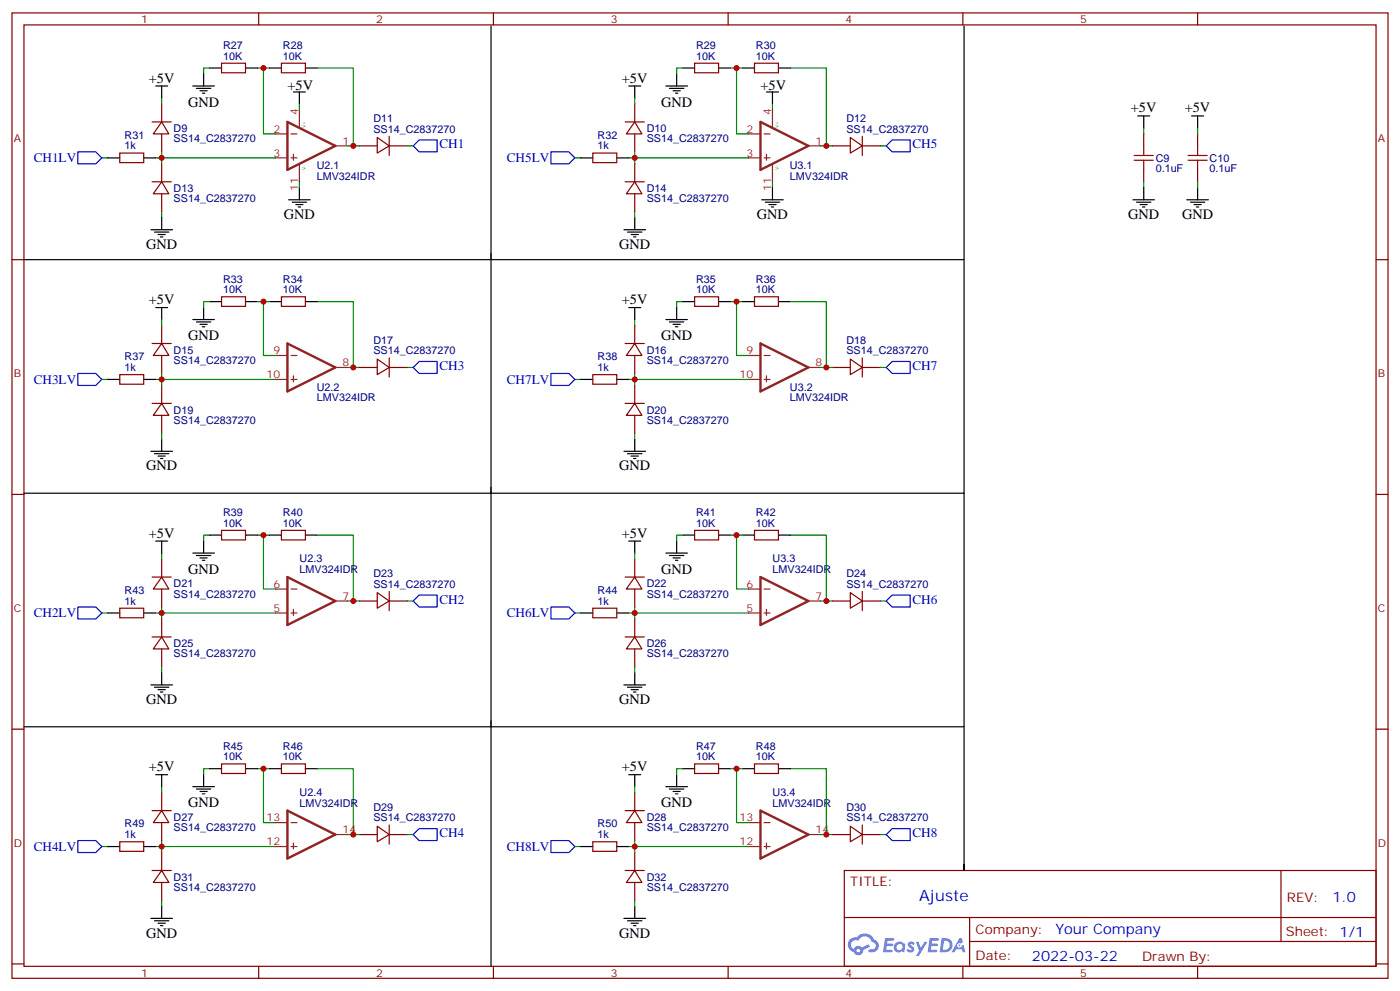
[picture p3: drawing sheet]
<svg xmlns="http://www.w3.org/2000/svg" width="412mm" height="292mm" viewBox="0 0 412 292" stroke-linecap="round" stroke-linejoin="round" font-family="sans-serif">
<g fill="none" stroke="#870000" stroke-width=".35">
<path d="M3.5 3.8h405.4v284.3h-405.4zM7.1 7.3h398.2v277.3h-398.2zM76.2 3.8v3.5M145.3 3.8v3.5M214.5 3.8v3.5M283.6 3.8v3.5M352.8 3.8v3.5M3.5 76.5h3.6M405.3 76.5h3.6M3.5 145.6h3.6M405.3 145.6h3.6M3.5 214.8h3.6"/>
<path d="M405.3 214.8h3.6M248.7 256.4h156.6v28.2h-156.6zM377.3 256.4v20.9M248.7 270.2h156.5M285.6 277.3h119.6M285.6 270.2v14.2M3.5 283.9h3.6M76.2 284.6v3.5M145.3 284.6v3.5M214.5 284.6v3.5M283.6 284.6v3.5M352.8 284.6v3.5"/>
<path d="M405.3 283.9h3.6"/>
</g>
<g fill="#5487ff">
<path d="M267.7 277.6a1.22 1.22 0 0 1 1.7 .2l-.4 .6a.47 .47 0 0 0-.3-.4 .47 .47 0 0 0-.5 .2l.1 .2a1.14 1.14 0 0 1 .8 1.8 1.14 1.14 0 0 1-1.9 0l-.2-.2 .5-.6 .7 .5a.29 .29 0 0 0 .3-.3 .29 .29 0 0 0-.2-.3 1.04 1.04 0 0 1-.6-1.7z"/>
<path d="M260.7 276.3h2.4l.3 .2-.2 .5-1.8 .1-.1 .8h1.5l.3 .4-.3 .4h-1.6l-.2 1.1h1.7l.2 .3-.2 .3-2.6 .1z"/>
<path d="M273.8 276.3h2.4l.3 .2-.1 .5-1.8 .1-.2 .8h1.6l.3 .4-.4 .4h-1.6l-.1 1.1h1.7l.2 .3-.2 .3-2.6 .1z"/>
<path d="M282.6 276.3h.7l.3 1.3-.6 .3a.69 .69 0 0 0-1 .3 .69 .69 0 0 0 .4 .9 .69 .69 0 0 0 .9-.6l.5-.2 .6 2.2h-.8l-.2-.9h-1.8l-.5 .9h-.8z"/>
<path d="M269.8 277.4h.8l.6 1.8 1.1-1.8h.9l-2.6 4.2h-.8l.9-1.5z"/>
<path d="M277.4 276.3l-.6 4.2h1.3a2.11 2.11 0 0 0 2.5-2.1 2.11 2.11 0 0 0-2.5-2.1zM278.1 277.1a1.39 1.39 0 0 1 1.7 1.4 1.39 1.39 0 0 1-1.8 1.3h-.3z"/>
<path d="M263.7 277.9a1.54 1.54 0 0 0-.1 2.2 1.54 1.54 0 0 0 2.2 .1l.6 .3 .3-2.3-.2-.3h-.4a1.49 1.49 0 0 0-2.4 0zM264 278.9a.94 .94 0 0 1 1.8 0 .94 .94 0 0 1-1.8 0z"/>
<path d="M250.4 276.7a2.18 2.18 0 0 0 1.1 3.7 1.44 1.44 0 0 0 1.6 .9 1.44 1.44 0 0 0 1.2-1.4l2-1.1-.5-.7-1.9 1a1.47 1.47 0 0 0-2.4 .4 1.39 1.39 0 0 1-.7-1.9 1.39 1.39 0 0 1 2-.5 2.12 2.12 0 0 1 2.2-1.3 2.12 2.12 0 0 1 1.9 1.7 1.14 1.14 0 0 1 1.1 1.4 1.14 1.14 0 0 1-1.7 .7 .43 .43 0 0 0-.5 .4 .43 .43 0 0 0 .4 .5 1.98 1.98 0 0 0 2.5-1.2 1.98 1.98 0 0 0-1.2-2.6 3.1 3.1 0 0 0-5.3-.6l-.9 .1zM252.3 280a.55 .55 0 0 1 1.1 0 .55 .55 0 0 1-1.1 0z"/>
<circle cx="282.6" cy="278.4" r=".26"/>
</g>
<g fill="none" stroke="#008700" stroke-width=".35">
<path d="M47.6 28.9v1.7M61.7 20h-1.7v1.8M75.8 20h3.6M77.6 20v19.4h3.5M88.2 30.6v1.8M93.5 20h10.6v23h-1.8M187 28.9v1.7M201.1 20h-1.8v1.8M215.2 20h3.5M217 20v19.4h3.5M227.5 30.6v1.8M232.8 20h10.6v23h-1.7"/>
<path d="M336.9 37.7v1.7M352.8 37.7v1.7M30 46.5h1.7M45.9 46.5h35.2M47.6 44.7v3.6M88.2 53.6v1.7M104.1 43h1.7M119.9 43h1.8M169.3 46.5h1.8M185.2 46.5h35.3M187 44.7v3.6M227.5 53.6v1.7"/>
<path d="M243.4 43h1.8M259.3 43h1.8M336.9 53.6v1.7M352.8 53.6v1.7M47.6 62.4v1.7M187 62.4v1.7M47.6 94.1v1.8M61.7 88.8h-1.7v1.8M75.8 88.8h3.6M77.6 88.8v15.9h3.5M93.5 88.8h10.6v19.4h-1.8M187 94.1v1.8"/>
<path d="M201.1 88.8h-1.8v1.8M215.2 88.8h3.5M217 88.8v15.9h3.5M232.8 88.8h10.6v19.4h-1.7M30 111.8h1.7M45.9 111.8h35.2M47.6 110v3.5M104.1 108.2h1.7M119.9 108.2h1.8M169.3 111.8h1.8M185.2 111.8h35.3M187 110v3.5"/>
<path d="M243.4 108.2h1.8M259.3 108.2h1.8M47.6 127.6v1.8M187 127.6v1.8M61.7 157.6h-1.7v1.8M75.8 157.6h3.6M77.6 157.6v15.9h3.5M93.5 157.6h10.6v19.4h-1.8M201.1 157.6h-1.8v1.8M215.2 157.6h3.5M217 157.6v15.9h3.5M232.8 157.6h10.6v19.4h-1.7"/>
<path d="M47.6 162.9v1.8M47.6 178.8v3.5M104.1 177h1.7M119.9 177h1.8M187 162.9v1.8M187 178.8v3.5M243.4 177h1.8M259.3 177h1.8M30 180.6h1.7M45.9 180.6h35.2M47.6 196.4v1.8M169.3 180.6h1.8"/>
<path d="M185.2 180.6h35.3M187 196.4v1.8M47.6 231.7v1.8M61.7 226.4h-1.7v1.8M75.8 226.4h3.6M77.6 226.4v15.9h3.5M93.5 226.4h10.6v19.4h-1.8M187 231.7v1.8M201.1 226.4h-1.8v1.8M215.2 226.4h3.5M217 226.4v15.9h3.5M232.8 226.4h10.6v19.4h-1.7"/>
<path d="M30 249.3h1.7M45.9 249.3h35.2M47.6 247.6v3.5M104.1 245.8h1.7M119.9 245.8h1.8M169.3 249.3h1.8M185.2 249.3h35.3M187 247.6v3.5M243.4 245.8h1.8M259.3 245.8h1.8M47.6 265.2v1.8M187 265.2v1.8"/>
</g>
<g fill="none" stroke="#000" stroke-width=".35">
<path d="M144.6 7.7v68.8h-137.5M284 7.7v68.8h-139.4v-1.8M45.9 25.3h3.5M47.6 25.3v3.6M56.8 25.3h6.3M57.9 26h4.2M58.9 26.7h2.1M59.6 27.4h.7M60 21.8v3.5M61.7 20h3.6M72.3 20h3.5M79.4 20h3.5"/>
<path d="M86.4 27.1h3.6M88.2 27.1v3.5M90 20h3.5M185.2 25.3h3.5M187 25.3v3.6M196.1 25.3h6.4M197.2 26h4.2M198.3 26.7h2.1M199 27.4h.7M199.3 21.8v3.5M201.1 20h3.5M211.7 20h3.5"/>
<path d="M218.7 20h3.5M225.8 27.1h3.5M227.5 27.1v3.5M229.3 20h3.5M335.1 34.1h3.6M336.9 34.1v3.6M351 34.1h3.5M352.8 34.1v3.6M31.7 46.5h3.6M42.3 46.5h3.6M85 58.8h6.4M86.1 59.5h4.2"/>
<path d="M88.2 55.3v3.5M171.1 46.5h3.5M181.7 46.5h3.5M224.4 58.8h6.3M225.4 59.5h4.3M227.5 55.3v3.5M333.7 58.8h6.4M334.8 59.5h4.2M336.9 55.3v3.5M349.6 58.8h6.4M350.7 59.5h4.2M352.8 55.3v3.5"/>
<path d="M44.4 67.7h6.4M45.5 68.4h4.2M46.6 69.1h2.1M47.3 69.8h.7M47.6 64.1v3.6M87.1 60.3h2.2M87.8 61h.7M144.6 76.5v68.8h-137.5M183.8 67.7h6.3M184.9 68.4h4.2M185.9 69.1h2.1M186.6 69.8h.7"/>
<path d="M187 64.1v3.6M226.5 60.3h2.1M227.2 61h.7M284 76.5v68.8h-139.4v-1.8M335.8 60.3h2.2M336.5 61h.8M351.7 60.3h2.1M352.4 61h.7M45.9 90.6h3.5M47.6 90.6v3.5M56.8 94.1h6.3M57.9 94.8h4.2"/>
<path d="M58.9 95.5h2.1M59.6 96.2h.7M60 90.6v3.5M61.7 88.8h3.6M72.3 88.8h3.5M79.4 88.8h3.5M90 88.8h3.5M185.2 90.6h3.5M187 90.6v3.5M196.1 94.1h6.4M197.2 94.8h4.2M198.3 95.5h2.1"/>
<path d="M199 96.2h.7M199.3 90.6v3.5M201.1 88.8h3.5M211.7 88.8h3.5M218.7 88.8h3.5M229.3 88.8h3.5M31.7 111.8h3.6M42.3 111.8h3.6M171.1 111.8h3.5M181.7 111.8h3.5M44.4 132.9h6.4M45.5 133.6h4.2"/>
<path d="M46.6 134.3h2.1M47.3 135h.7M47.6 129.4v3.5M183.8 132.9h6.3M184.9 133.6h4.2M185.9 134.3h2.1M186.6 135h.7M187 129.4v3.5M45.9 159.4h3.5M47.6 159.4v3.5M60 159.4v3.5M61.7 157.6h3.6"/>
<path d="M72.3 157.6h3.5M79.4 157.6h3.5M90 157.6h3.5M144.6 145.3v68.8h-137.5M185.2 159.4h3.5M187 159.4v3.5M199.3 159.4v3.5M201.1 157.6h3.5M211.7 157.6h3.5M218.7 157.6h3.5M229.3 157.6h3.5M284 145.3v68.8h-139.4v-1.8"/>
<path d="M56.8 162.9h6.3M57.9 163.6h4.2M58.9 164.3h2.1M59.6 165h.7M196.1 162.9h6.4M197.2 163.6h4.2M198.3 164.3h2.1M199 165h.7M31.7 180.6h3.6M42.3 180.6h3.6M47.6 198.2v3.5M171.1 180.6h3.5"/>
<path d="M181.7 180.6h3.5M187 198.2v3.5M44.4 201.7h6.4M45.5 202.4h4.2M46.6 203.1h2.1M47.3 203.8h.7M144.6 214.1v70.5M183.8 201.7h6.3M184.9 202.4h4.2M185.9 203.1h2.1M186.6 203.8h.7M284 214.1v42.3v-1.8"/>
<path d="M45.9 228.2h3.5M47.6 228.2v3.5M56.8 231.7h6.3M57.9 232.4h4.2M58.9 233.1h2.1M59.6 233.8h.7M60 228.2v3.5M61.7 226.4h3.6M72.3 226.4h3.5M79.4 226.4h3.5M90 226.4h3.5M185.2 228.2h3.5"/>
<path d="M187 228.2v3.5M196.1 231.7h6.4M197.2 232.4h4.2M198.3 233.1h2.1M199 233.8h.7M199.3 228.2v3.5M201.1 226.4h3.5M211.7 226.4h3.5M218.7 226.4h3.5M229.3 226.4h3.5M31.7 249.3h3.6M42.3 249.3h3.6"/>
<path d="M171.1 249.3h3.5M181.7 249.3h3.5M44.4 270.5h6.4M45.5 271.2h4.2M46.6 271.9h2.1M47.3 272.6h.7M47.6 267v3.5M183.8 270.5h6.3M184.9 271.2h4.2M185.9 271.9h2.1M186.6 272.6h.7M187 267v3.5"/>
</g>
<g fill="none" stroke="#870000" stroke-width=".35">
<path d="M65.3 18.6h7v2.8h-7zM82.9 18.6h7.1v2.8h-7.1zM204.6 18.6h7.1v2.8h-7.1zM222.2 18.6h7.1v2.8h-7.1zM44.8 35.9h5.6M47.6 35.9l2.1 3.5h-4.5zM47.6 30.6v5.3M47.6 39.4v5.3M184.1 35.9h5.7M187 35.9l2.1 3.5h-4.6zM187 30.6v5.3M187 39.4v5.3"/>
<path d="M336.9 39.4v3.6M352.8 39.4v3.6M35.3 45.1h7v2.8h-7zM44.8 53.6h5.6M47.6 53.6l2.1 3.5h-4.5zM47.6 48.3v5.3M47.6 57.1v5.3M105.8 43h5.3M111.1 40.5l3.6 2.5-3.6 2.1zM114.7 43h5.2M114.7 40.1v5.7M174.6 45.1h7.1v2.8h-7.1z"/>
<path d="M184.1 53.6h5.7M187 53.6l2.1 3.5h-4.6zM187 48.3v5.3M187 57.1v5.3M245.2 43h5.3M250.5 40.5l3.5 2.5-3.5 2.1zM254 43h5.3M254 40.1v5.7M336.9 50v3.6M352.8 50v3.6M47.6 95.9v5.3M65.3 87.4h7v2.8h-7z"/>
<path d="M82.9 87.4h7.1v2.8h-7.1zM187 95.9v5.3M204.6 87.4h7.1v2.8h-7.1zM222.2 87.4h7.1v2.8h-7.1zM35.3 110.3h7v2.9h-7zM44.8 118.8h5.6M44.8 101.2h5.6M47.6 118.8l2.1 3.5h-4.5zM47.6 101.2l2.1 3.5h-4.5zM47.6 104.7v5.3M47.6 113.5v5.3M105.8 108.2h5.3"/>
<path d="M111.1 105.8l3.6 2.4-3.6 2.1zM114.7 105.4v5.7M114.7 108.2h5.2M174.6 110.3h7.1v2.9h-7.1zM184.1 118.8h5.7M184.1 101.2h5.7M187 101.2l2.1 3.5h-4.6zM187 118.8l2.1 3.5h-4.6zM187 104.7v5.3M187 113.5v5.3M245.2 108.2h5.3M250.5 105.8l3.5 2.4-3.5 2.1z"/>
<path d="M254 108.2h5.3M254 105.4v5.7M47.6 122.3v5.3M187 122.3v5.3M65.3 156.2h7v2.8h-7zM82.9 156.2h7.1v2.8h-7.1zM204.6 156.2h7.1v2.8h-7.1zM222.2 156.2h7.1v2.8h-7.1zM35.3 179.1h7v2.9h-7zM44.8 170h5.6M47.6 170l2.1 3.5h-4.5zM47.6 164.7v5.3"/>
<path d="M47.6 173.5v5.3M105.8 177h5.3M111.1 174.6l3.6 2.4-3.6 2.1zM114.7 174.2v5.6M114.7 177h5.2M174.6 179.1h7.1v2.9h-7.1zM184.1 170h5.7M187 170l2.1 3.5h-4.6zM187 164.7v5.3M187 173.5v5.3M245.2 177h5.3M250.5 174.6l3.5 2.4-3.5 2.1z"/>
<path d="M254 177h5.3M254 174.2v5.6M44.8 187.6h5.6M47.6 187.6l2.1 3.5h-4.5zM47.6 182.3v5.3M47.6 191.1v5.3M184.1 187.6h5.7M187 187.6l2.1 3.5h-4.6zM187 182.3v5.3M187 191.1v5.3M44.8 238.8h5.6M47.6 238.8l2.1 3.5h-4.5z"/>
<path d="M47.6 233.5v5.3M65.3 225h7v2.8h-7zM82.9 225h7.1v2.8h-7.1zM184.1 238.8h5.7M187 238.8l2.1 3.5h-4.6zM187 233.5v5.3M204.6 225h7.1v2.8h-7.1zM222.2 225h7.1v2.8h-7.1zM35.3 247.9h7v2.9h-7zM44.8 256.4h5.6M47.6 256.4l2.1 3.5h-4.5zM47.6 242.3v5.3"/>
<path d="M47.6 251.1v5.3M47.6 259.9v5.3M105.8 245.8h5.3M111.1 243.3l3.6 2.5-3.6 2.1zM114.7 243v5.6M114.7 245.8h5.2M174.6 247.9h7.1v2.9h-7.1zM184.1 256.4h5.7M187 256.4l2.1 3.5h-4.6zM187 242.3v5.3M187 251.1v5.3M187 259.9v5.3"/>
<path d="M245.2 245.8h5.3M250.5 243.3l3.5 2.5-3.5 2.1zM254 245.8h5.3M254 243v5.6"/>
</g>
<g fill="none" stroke="#00f" stroke-width=".35">
<path d="M22.9 44.7h5.3l1.8 1.8-1.8 1.8h-5.3zM121.7 43l1.8-1.8h5.3v3.5h-5.3zM162.3 44.7h5.3l1.7 1.8-1.7 1.8h-5.3zM262.8 41.2h5.3v3.5h-5.3l-1.7-1.7zM22.9 110h5.3l1.8 1.8-1.8 1.7h-5.3zM121.7 108.2l1.8-1.7h5.3v3.5h-5.3zM162.3 110h5.3l1.7 1.8-1.7 1.7h-5.3zM262.8 106.5h5.3v3.5h-5.3l-1.7-1.8zM22.9 178.8h5.3l1.8 1.8-1.8 1.7h-5.3zM121.7 177l1.8-1.7h5.3v3.5h-5.3zM162.3 178.8h5.3l1.7 1.8-1.7 1.7h-5.3zM261.1 177l1.7-1.7h5.3v3.5h-5.3z"/>
<path d="M22.9 247.6h5.3l1.8 1.7-1.8 1.8h-5.3zM121.7 245.8l1.8-1.7h5.3v3.5h-5.3zM162.3 247.6h5.3l1.7 1.7-1.7 1.8h-5.3zM262.8 244.1h5.3v3.5h-5.3l-1.7-1.8z"/>
</g>
<g fill="none" stroke="#8c2424" stroke-width=".35">
<path d="M81.1 39.4h3.6M85.7 39.4h1.8M88.2 32.4v5.3M220.5 39.4h3.5M225.1 39.4h1.7M227.5 32.4v5.3M81.1 46.5h3.6M85.7 46.5h1.8M86.4 45.4v1.8M88.2 48.3v5.3M98.8 43h3.5M220.5 46.5h3.5"/>
<path d="M225.1 46.5h1.7M225.8 45.4v1.8M227.5 48.3v5.3M238.1 43h3.6M81.1 104.7h3.6M81.1 111.8h3.6M85.7 104.7h1.8M85.7 111.8h1.8M86.4 110.7v1.8M98.8 108.2h3.5M220.5 104.7h3.5M220.5 111.8h3.5"/>
<path d="M225.1 104.7h1.7M225.1 111.8h1.7M225.8 110.7v1.8M238.1 108.2h3.6M81.1 173.5h3.6M85.7 173.5h1.8M86.4 179.5v1.8M98.8 177h3.5M220.5 173.5h3.5M225.1 173.5h1.7M225.8 179.5v1.8M238.1 177h3.6"/>
<path d="M81.1 180.6h3.6M85.7 180.6h1.8M220.5 180.6h3.5M225.1 180.6h1.7M81.1 242.3h3.6M81.1 249.3h3.6M85.7 242.3h1.8M85.7 249.3h1.8M86.4 248.3v1.7M98.8 245.8h3.5M220.5 242.3h3.5M220.5 249.3h3.5"/>
<path d="M225.1 242.3h1.7M225.1 249.3h1.7M225.8 248.3v1.7M238.1 245.8h3.6"/>
</g>
<path d="M84.7 35.9l14.1 7.1-14.1 7zM224 35.9l14.1 7.1-14.1 7zM84.7 101.2l14.1 7-14.1 7.1zM224 101.2l14.1 7-14.1 7.1zM84.7 170l14.1 7-14.1 7.1zM224 170l14.1 7-14.1 7.1zM84.7 238.8l14.1 7-14.1 7.1zM224 238.8l14.1 7-14.1 7.1z" fill="none" stroke="#8c2424" stroke-width=".71"/>
<path d="M334.1 47.2h5.6M334.1 45.8h5.6M336.9 43v2.8M336.9 47.2v2.8M350 47.2h5.6M350 45.8h5.6M352.8 43v2.8M352.8 47.2v2.8" fill="none" stroke="#a10000" stroke-width=".35"/>
<g fill="#c00">
<circle cx="47.6" cy="46.5" r=".88"/>
<circle cx="77.6" cy="20" r=".88"/>
<circle cx="104.1" cy="43" r=".88"/>
<circle cx="104.1" cy="108.2" r=".88"/>
<circle cx="47.6" cy="111.8" r=".88"/>
<circle cx="77.6" cy="88.8" r=".88"/>
<circle cx="77.6" cy="157.6" r=".88"/>
<circle cx="47.6" cy="180.6" r=".88"/>
<circle cx="104.1" cy="177" r=".88"/>
<circle cx="77.6" cy="226.4" r=".88"/>
<circle cx="47.6" cy="249.3" r=".88"/>
<circle cx="104.1" cy="245.8" r=".88"/>
<circle cx="243.4" cy="245.8" r=".88"/>
<circle cx="187" cy="249.3" r=".88"/>
<circle cx="217" cy="226.4" r=".88"/>
<circle cx="243.4" cy="177" r=".88"/>
<circle cx="187" cy="180.6" r=".88"/>
<circle cx="217" cy="157.6" r=".88"/>
<circle cx="217" cy="88.8" r=".88"/>
<circle cx="187" cy="111.8" r=".88"/>
<circle cx="243.4" cy="108.2" r=".88"/>
<circle cx="243.4" cy="43" r=".88"/>
<circle cx="217" cy="20" r=".88"/>
<circle cx="187" cy="46.5" r=".88"/>
</g>
<text font-size="4.6" fill="#00f" x="270.8" y="265.4">Ajuste</text>
<g font-size="4.2">
<text x="43.8" y="24.3">+5V</text>
<text x="84.7" y="26.4">+5V</text>
<text x="183.2" y="24.3">+5V</text>
<text x="224" y="26.4">+5V</text>
<text x="55.4" y="31.4">GND</text>
<text x="194.7" y="31.4">GND</text>
<text x="333.1" y="33.1">+5V</text>
<text x="349" y="33.1">+5V</text>
<text x="83.6" y="64.5">GND</text>
<text x="223" y="64.5">GND</text>
<text x="332.3" y="64.5">GND</text>
<text x="348.2" y="64.5">GND</text>
<text x="43" y="73.3">GND</text>
<text x="182.4" y="73.3">GND</text>
<text x="43.8" y="89.6">+5V</text>
<text x="183.2" y="89.6">+5V</text>
<text x="55.4" y="100.2">GND</text>
<text x="194.7" y="100.2">GND</text>
<text x="43" y="138.6">GND</text>
<text x="182.4" y="138.6">GND</text>
<text x="43.8" y="158.4">+5V</text>
<text x="183.2" y="158.4">+5V</text>
<text x="55.4" y="169">GND</text>
<text x="194.7" y="169">GND</text>
<text x="43" y="207.4">GND</text>
<text x="182.4" y="207.4">GND</text>
<text x="43.8" y="227.2">+5V</text>
<text x="183.2" y="227.2">+5V</text>
<text x="55.4" y="237.8">GND</text>
<text x="194.7" y="237.8">GND</text>
<text x="43" y="276.2">GND</text>
<text x="182.4" y="276.2">GND</text>
</g>
<g font-size="4.2" fill="#00f">
<text x="392.5" y="265.7">1.0</text>
<text x="310.9" y="275.2">Your Company</text>
<text x="304" y="283">2022-03-22</text>
</g>
<g font-size="3.9" fill="#00f">
<text x="9.9" y="47.8">CH1LV</text>
<text x="129.4" y="43.7">CH1</text>
<text x="149.3" y="47.8">CH5LV</text>
<text x="268.8" y="43.7">CH5</text>
<text x="9.9" y="113">CH3LV</text>
<text x="129.4" y="109">CH3</text>
<text x="149.3" y="113">CH7LV</text>
<text x="268.8" y="109">CH7</text>
<text x="129.4" y="177.8">CH2</text>
<text x="268.8" y="177.8">CH6</text>
<text x="9.9" y="181.8">CH2LV</text>
<text x="149.3" y="181.8">CH6LV</text>
<text x="9.9" y="250.6">CH4LV</text>
<text x="129.4" y="246.6">CH4</text>
<text x="149.3" y="250.6">CH8LV</text>
<text x="268.8" y="246.6">CH8</text>
</g>
<g font-size="3.9" fill="#800">
<text x="250.5" y="261">TITLE:</text>
<text x="379.1" y="265.7">REV:</text>
<text x="287.4" y="275.2">Company:</text>
<text x="378.7" y="275.8">Sheet: 1/1</text>
<text x="287.4" y="282.9">Date:</text>
<text x="336.4" y="282.9">Drawn By:</text>
</g>
<g font-size="3.2" fill="#800">
<text x="41.6" y="6.8">1</text>
<text x="110.8" y="6.8">2</text>
<text x="179.9" y="6.8">3</text>
<text x="249.1" y="6.8">4</text>
<text x="318.2" y="6.8">5</text>
<text x="4.1" y="41.9">A</text>
<text x="405.9" y="41.9">A</text>
<text x="4.1" y="111.1">B</text>
<text x="405.9" y="111.1">B</text>
<text x="4.1" y="180.2">C</text>
<text x="405.9" y="180.2">C</text>
<text x="4.1" y="249.3">D</text>
<text x="405.9" y="249.3">D</text>
<text x="41.6" y="287.6">1</text>
<text x="110.8" y="287.6">2</text>
<text x="179.9" y="287.6">3</text>
<text x="249.1" y="287.6">4</text>
<text x="318.2" y="287.6">5</text>
</g>
<g font-size="3.2" fill="#000080">
<text x="65.7" y="17.6">10K</text>
<text x="65.7" y="14.5">R27</text>
<text x="83.3" y="17.6">10K</text>
<text x="83.3" y="14.5">R28</text>
<text x="205" y="17.6">10K</text>
<text x="205" y="14.5">R29</text>
<text x="222.7" y="17.6">10K</text>
<text x="222.7" y="14.5">R30</text>
<text x="36.7" y="40.9">R31</text>
<text x="51.2" y="42">SS14_C2837270</text>
<text x="51.2" y="38.9">D9</text>
<text x="110" y="39.1">SS14_C2837270</text>
<text x="110" y="36">D11</text>
<text x="176.1" y="40.9">R32</text>
<text x="190.5" y="42">SS14_C2837270</text>
<text x="190.5" y="38.9">D10</text>
<text x="249.3" y="39.1">SS14_C2837270</text>
<text x="249.3" y="36">D12</text>
<text x="36.7" y="44">1k</text>
<text x="176" y="44">1k</text>
<text x="340.4" y="47.6">C9</text>
<text x="356.3" y="47.6">C10</text>
<text x="93.3" y="52.9">LMV324IDR</text>
<text x="93.3" y="49.9">U2.1</text>
<text x="232.7" y="52.9">LMV324IDR</text>
<text x="232.7" y="49.9">U3.1</text>
<text x="340.4" y="50.8">0.1uF</text>
<text x="356.3" y="50.8">0.1uF</text>
<text x="51.2" y="59.6">SS14_C2837270</text>
<text x="51.2" y="56.5">D13</text>
<text x="190.5" y="59.6">SS14_C2837270</text>
<text x="190.5" y="56.5">D14</text>
<text x="65.7" y="83.3">R33</text>
<text x="83.3" y="83.3">R34</text>
<text x="205" y="83.3">R35</text>
<text x="222.7" y="83.3">R36</text>
<text x="65.7" y="86.4">10K</text>
<text x="83.3" y="86.4">10K</text>
<text x="205" y="86.4">10K</text>
<text x="222.7" y="86.4">10K</text>
<text x="110" y="101.3">D17</text>
<text x="249.3" y="101.3">D18</text>
<text x="36.7" y="106.1">R37</text>
<text x="51.2" y="107.2">SS14_C2837270</text>
<text x="51.2" y="104.1">D15</text>
<text x="110" y="104.4">SS14_C2837270</text>
<text x="176.1" y="106.1">R38</text>
<text x="190.5" y="107.2">SS14_C2837270</text>
<text x="190.5" y="104.1">D16</text>
<text x="249.3" y="104.4">SS14_C2837270</text>
<text x="36.7" y="109.3">1k</text>
<text x="176" y="109.3">1k</text>
<text x="93.3" y="118.2">LMV324IDR</text>
<text x="93.3" y="115">U2.2</text>
<text x="232.7" y="118.2">LMV324IDR</text>
<text x="232.7" y="115">U3.2</text>
<text x="51.2" y="124.9">SS14_C2837270</text>
<text x="51.2" y="121.8">D19</text>
<text x="190.5" y="124.9">SS14_C2837270</text>
<text x="190.5" y="121.8">D20</text>
<text x="65.7" y="155.2">10K</text>
<text x="65.7" y="152.1">R39</text>
<text x="83.3" y="155.2">10K</text>
<text x="83.3" y="152.1">R40</text>
<text x="205" y="155.2">10K</text>
<text x="205" y="152.1">R41</text>
<text x="222.7" y="155.2">10K</text>
<text x="222.7" y="152.1">R42</text>
<text x="88.2" y="165.7">U2.3</text>
<text x="227.6" y="165.7">U3.3</text>
<text x="51.2" y="172.9">D21</text>
<text x="88.2" y="168.7">LMV324IDR</text>
<text x="110" y="173.1">SS14_C2837270</text>
<text x="110" y="170.1">D23</text>
<text x="190.5" y="172.9">D22</text>
<text x="227.6" y="168.7">LMV324IDR</text>
<text x="249.3" y="173.1">SS14_C2837270</text>
<text x="249.3" y="170.1">D24</text>
<text x="36.7" y="178.1">1k</text>
<text x="36.7" y="174.9">R43</text>
<text x="51.2" y="176">SS14_C2837270</text>
<text x="176" y="178.1">1k</text>
<text x="176.1" y="174.9">R44</text>
<text x="190.5" y="176">SS14_C2837270</text>
<text x="51.2" y="190.6">D25</text>
<text x="190.5" y="190.6">D26</text>
<text x="51.2" y="193.7">SS14_C2837270</text>
<text x="190.5" y="193.7">SS14_C2837270</text>
<text x="65.7" y="220.9">R45</text>
<text x="83.3" y="220.9">R46</text>
<text x="205" y="220.9">R47</text>
<text x="222.7" y="220.9">R48</text>
<text x="65.7" y="223.9">10K</text>
<text x="83.3" y="223.9">10K</text>
<text x="205" y="223.9">10K</text>
<text x="222.7" y="223.9">10K</text>
<text x="88.2" y="237.6">LMV324IDR</text>
<text x="88.2" y="234.5">U2.4</text>
<text x="110" y="238.9">D29</text>
<text x="227.6" y="237.6">LMV324IDR</text>
<text x="227.6" y="234.5">U3.4</text>
<text x="249.3" y="238.9">D30</text>
<text x="36.7" y="243.7">R49</text>
<text x="51.2" y="244.8">SS14_C2837270</text>
<text x="51.2" y="241.7">D27</text>
<text x="110" y="241.9">SS14_C2837270</text>
<text x="176.1" y="243.7">R50</text>
<text x="190.5" y="244.8">SS14_C2837270</text>
<text x="190.5" y="241.7">D28</text>
<text x="249.3" y="241.9">SS14_C2837270</text>
<text x="36.7" y="246.9">1k</text>
<text x="176" y="246.9">1k</text>
<text x="51.2" y="262.4">SS14_C2837270</text>
<text x="51.2" y="259.4">D31</text>
<text x="190.5" y="262.4">SS14_C2837270</text>
<text x="190.5" y="259.4">D32</text>
</g>
<g font-size="3.2" fill="#8d2323">
<text x="87.8" y="33.8" transform="rotate(-90 87.8 33.8)">4</text>
<text x="227.2" y="33.8" transform="rotate(-90 227.2 33.8)">4</text>
<text x="80.5" y="39.1">2</text>
<text x="219.9" y="39.1">2</text>
<text x="80.5" y="46.1">3</text>
<text x="100.9" y="42.6">1</text>
<text x="219.9" y="46.1">3</text>
<text x="240.2" y="42.6">1</text>
<text x="87.8" y="56.2" transform="rotate(-90 87.8 56.2)">11</text>
<text x="227.2" y="56.2" transform="rotate(-90 227.2 56.2)">11</text>
<text x="80.5" y="104.4">9</text>
<text x="100.9" y="107.9">8</text>
<text x="219.9" y="104.4">9</text>
<text x="240.2" y="107.9">8</text>
<text x="78.5" y="111.4">10</text>
<text x="217.9" y="111.4">10</text>
<text x="80.5" y="173.1">6</text>
<text x="219.9" y="173.1">6</text>
<text x="100.9" y="176.7">7</text>
<text x="240.2" y="176.7">7</text>
<text x="80.5" y="180.2">5</text>
<text x="219.9" y="180.2">5</text>
<text x="78.5" y="241.9">13</text>
<text x="100.9" y="245.5">14</text>
<text x="217.9" y="241.9">13</text>
<text x="240.2" y="245.5">14</text>
<text x="78.5" y="249">12</text>
<text x="217.9" y="249">12</text>
</g>
<g font-size="1.4" fill="#238d23">
<text x="90" y="37.7" transform="rotate(-90 90 37.7)">V+</text>
<text x="229.3" y="37.7" transform="rotate(-90 229.3 37.7)">V+</text>
<text x="90" y="50" transform="rotate(-90 90 50)">V-</text>
<text x="229.3" y="50" transform="rotate(-90 229.3 50)">V-</text>
</g>
</svg>
